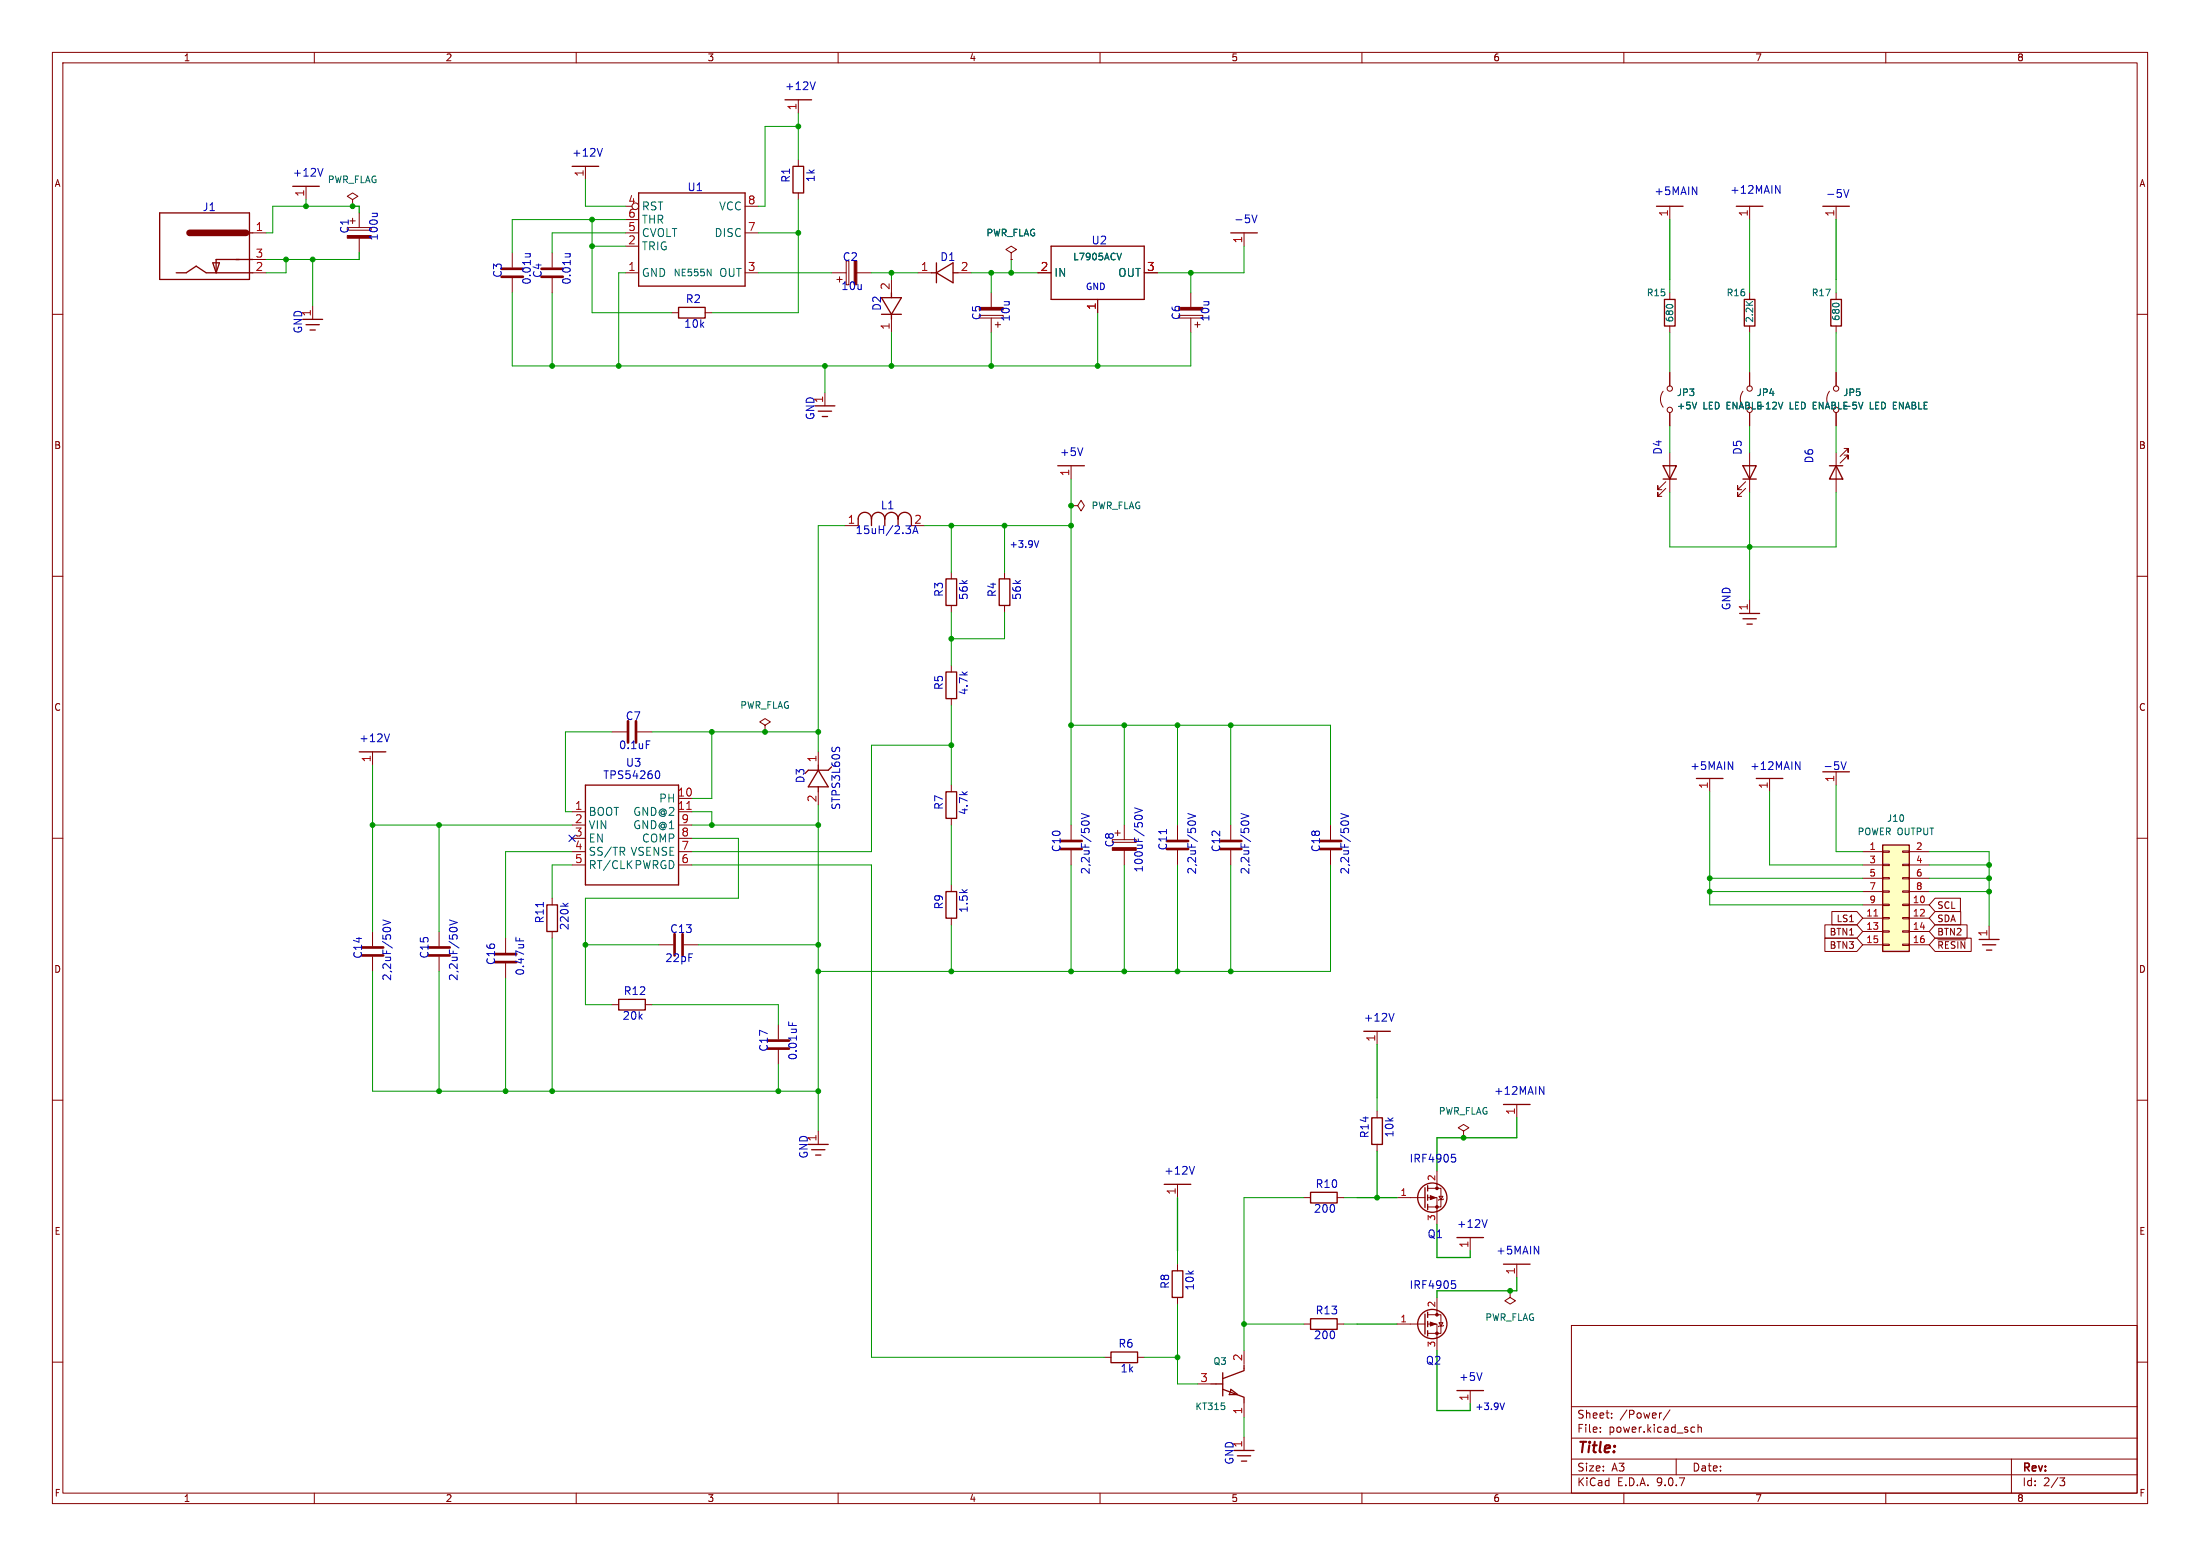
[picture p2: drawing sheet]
<svg xmlns="http://www.w3.org/2000/svg" width="420mm" height="297mm" viewBox="0 0 420 297" stroke-linecap="round" stroke-linejoin="round" font-family="sans-serif">
<g fill="none" stroke="#840000" stroke-width=".19">
<path d="M10 10h400v277h-400zM12 12h396v273h-396zM60 10v2M110 10v2M152.4 19.1v2.5M160 10v2M210 10v2M260 10v2M310 10v2M360 10v2M67.3 38.1l1-.6-1-.7-1 .7 1 .6v1.3M67.3 39.4h.1"/>
<path d="M152.4 30.5v1.3M152.4 36.8v1.3M318.8 39.4v2.5M334 39.4v2.5M48.3 52.1h2.5M48.3 44.5h2.5M48.3 49.5h2.5M59.7 58.4v2.6M66.3 43.4h4.6v.5h-4.6zM66.8 42.2h1M67.3 41.7v1M68.6 40.6v2.8"/>
<path d="M68.6 45.5v2.8M97.8 48.3v2.8M97.8 53.1v2.8M105.4 48.3v2.8M105.4 53.1v2.8M175.3 52.1h2.5M182.9 52.1h2.5M189.2 55.9v2.8M193 48.3l1.1-.7-1.1-.6-1 .6 1 .7v1.2M193 49.5h.1M198.1 52.1h2.6M209.5 57.2v2.5"/>
<path d="M218.4 52.1h2.6M227.3 55.9v2.8M237.5 44.5v2.5M10 60h2M157.5 74.9v2.6M186.9 60.2h4.6v.5h-4.6zM189.2 60.7v2.8M190 62h1M190.5 61.5v1M225 60.2h4.6v.5h-4.6zM227.3 60.7v2.8M228.1 62h1"/>
<path d="M228.6 61.5v1M408 60h2M204.5 96.5h1.2l.7-1 .6 1-.6 1-.7-1M204.5 96.5h.1M204.5 88.9v2.5M318 93.2l-1.5 1.5v-.7v.7h.7M318 91.9l-1.5 1.6v-.8v.8h.7M318.8 86.4v7.6M333.2 93.2l-1.5 1.5v-.7v.7h.8M333.2 91.9l-1.5 1.6v-.8v.8h.8M334 86.4v7.6M10 110h2"/>
<path d="M161.3 100.3h2.5M174 100.3h2.5M181.6 109.2v1.3M181.6 115.6v1.2M191.8 109.2v1.3M191.8 115.6v1.2M408 110h2M116.8 139.7h2.8M121.7 139.7h2.8M181.6 127v1.3M181.6 133.4v1.2M10 160h2"/>
<path d="M71.1 143.5v2.6M109.2 154.9h2.6M109.2 157.5h2.6M129.5 154.9h2.6M129.5 157.5h2.6M181.6 149.9v1.2M181.6 156.2v1.3M204.5 157.5v2.8M212.9 159h1M213.4 158.5v1M214.6 157.5v2.8M224.8 157.5v2.8"/>
<path d="M234.9 157.5v2.8M254 157.5v2.8M326.4 148.6v2.5M337.8 148.6v2.5M408 160h2M71.1 177.8v2.8M83.8 177.8v2.8M96.5 179.1v2.8M105.4 171.5v1.2M105.4 177.8v1.3M109.2 160h2.6M109.2 162.6h2.6"/>
<path d="M109.2 165.1h2.6M129.5 160h2.6M129.5 162.6h2.6M129.5 165.1h2.6M181.6 168.9v1.3M181.6 175.3v1.2M204.5 162.3v2.8M212.3 160.3h4.6v.5h-4.6zM214.6 162.3v2.8M224.8 162.3v2.8M234.9 162.3v2.8M254 162.3v2.8"/>
<path d="M379.7 176.8v2.5M71.1 182.6v2.8M83.8 182.6v2.8M96.5 183.9v2.8M125.7 180.3h2.8M130.6 180.3h2.7M262.9 196.9v2.5M10 210h2M156.2 215.9v2.5M262.9 212.1v1.3M262.9 218.4v1.3M279.4 215.9l1-.6-1-.7-1 .7 1 .6v1.3"/>
<path d="M279.4 217.2h.1M289.6 210.8v2.6M408 210h2M224.8 226.1v2.5M210.8 259.1h1.3M217.2 259.1h1.2M224.8 241.3v1.3M224.8 247.6v1.3M288.3 246.4v1.2l1 .7-1 .6-1-.6 1-.7M288.3 246.4h.1M289.6 241.3v2.5M300 253h108v32h-108z"/>
<path d="M10 260h2M280.7 265.4v2.6M300 278.5h108M300 274.5h108M300 268.5h108M305.5 273.2v.2M305.5 272.5v.1M307.7 270.5v.2M307.7 269.8v.1M317.2 269.7l-.3 .1M318.8 269.1l-1.3 1.9M320 278.5v3"/>
<path d="M323.1 272.4l.4 .1M323.5 273.3l-.4 .1M324.2 272.5l.2-.1 .3 .1 .1 .9M324.2 271.9v1.5M384 278.5v6.5M408 260h2M60 285v2M110 285v2M160 285v2M210 285v2M260 285v2M300 281.5h108"/>
<path d="M310 285v2M360 285v2M393.2 282.1h1l-.5 .6 .4 .1 .1 .5-.3 .3h-.5"/>
</g>
<g fill="none" stroke="#840000" stroke-width=".25">
<path d="M149.9 19.1h5M151.4 31.8h2v5h-2zM316.2 39.4h5.1M331.5 39.4h5M30.5 40.6h17.1v12.7h-17.1zM33.6 52.1h1.9l1.9-1.3 2 1.3h8.9M40.6 50.2h1.3l-.6 1.9zM47.6 44.5h.6M48.3 49.5h-7v2.6M177.8 52.1h1M178.8 52.1l3.1-1.9v3.8zM178.8 50.2v3.8"/>
<path d="M181.9 52.1h1M200.7 47h17.7v10.2h-17.7zM234.9 44.5h5.1M57.8 61h3.8M58.4 62h2.6M59.2 63h1M155.6 77.5h3.8M156.2 78.5h2.5M157 79.5h1M166.4 99.1a1.27 1.27 0 0 0-1.3-1.3 1.27 1.27 0 0 0-1.3 1.3v1.2M166.4 99.1a1.27 1.27 0 0 1 1.2-1.3 1.27 1.27 0 0 1 1.3 1.3M166.4 99.1v1.2"/>
<path d="M168.9 99.1a1.27 1.27 0 0 1 1.3-1.3 1.27 1.27 0 0 1 1.2 1.3M168.9 99.1v1.2M171.4 99.1a1.27 1.27 0 0 1 1.3-1.3 1.27 1.27 0 0 1 1.3 1.3M171.4 99.1v1.2M201.9 88.9h5.1M317.5 88.9h2.5l-1.2 2.5zM317.5 91.4h2.5M332.7 88.9h2.6l-1.3 2.5zM332.7 91.4h2.6M180.6 110.5h2v5.1h-2zM190.8 110.5h2v5.1h-2zM180.6 128.3h2v5.1h-2z"/>
<path d="M68.6 143.5h5.1M111.8 149.9h17.7v19h-17.7zM180.6 151.1h2v5.1h-2zM323.8 148.6h5.1M335.3 148.6h5.1M104.4 172.7h2v5.1h-2zM180.6 170.2h2v5.1h-2zM377.8 179.3h3.8M260.3 196.9h5.1M378.5 180.3h2.5M379.2 181.4h1M154.3 218.4h3.8"/>
<path d="M154.9 219.5h2.6M261.9 213.4h2v5h-2zM287 210.8h5.1M155.7 220.5h1M222.2 226.1h5.1M212.1 258.1h5.1v2h-5.1zM223.8 242.6h2v5h-2zM287 241.3h5.1M278.1 265.4h5.1"/>
</g>
<g fill="none" stroke="#840000" stroke-width=".51">
<path d="M95.8 52.8h4M95.8 51.3h4M103.4 52.8h4M103.4 51.3h4M119.9 137.7v4M121.4 137.7v4M128.8 178.3v4.1M130.3 178.3v4.1M202.4 160.5h4.1M202.4 162.1h4.1M222.8 160.5h4M222.8 162.1h4"/>
<path d="M232.9 160.5h4.1M232.9 162.1h4.1M252 160.5h4M252 162.1h4M69.1 180.8h4.1M69.1 182.4h4.1M81.8 180.8h4.1M81.8 182.4h4.1M94.5 182.1h4.1M94.5 183.6h4.1"/>
</g>
<g fill="#840000" stroke="#840000" stroke-width=".19">
<path d="M186.9 58.7h4.6v.5h-4.6z"/>
<path d="M225 58.7h4.6v.5h-4.6z"/>
<path d="M212.3 161.8h4.6v.5h-4.6z"/>
<path d="M66.3 45h4.6v.5h-4.6z"/>
</g>
<path d="M214.1 48.3l-.4 1.3M118.8 162.5l.5 .8M119.1 161.8l.2 .2-.2 .5" fill="none" stroke="#006464" stroke-width=".19"/>
<path d="M131.1 154.5h.9" fill="none" stroke="#a90000" stroke-width=".19"/>
<path d="M36.2 44.5h10.8" fill="none" stroke="#840000" stroke-width="1.3"/>
<path d="M359.4 161.3h5.1v20.3h-5.1z" fill="#ffffc2"/>
<g fill="none" stroke="#840000" stroke-width=".25">
<path d="M55.9 35.6h5.1M109.2 31.8h5.1M121.9 36.8h20.3v17.8h-20.3zM348 39.4h5.1M129.5 58.7h5.1v2h-5.1zM168.3 56.8h3.8l-1.9 3.2zM168.3 60h3.8M170.2 55.9v.9M170.2 60v1M317.8 57.2h2v5h-2zM333 57.2h2v5h-2zM349.5 57.2h2v5h-2z"/>
<path d="M349.2 88.9h2.6M350.5 88.9l1.3 2.5h-2.6zM332.1 117.1h3.8M332.7 118.1h2.6M333.5 119.1h1M156.2 146.1v.9M156.2 150.2v.9M156.2 147l1.9 3.2h-3.8zM158.7 146.4l-.6 .6h-3.8M348 147.3h5.1M359.4 161.3h5.1v20.3h-5.1zM118.1 190.8h5.1v2h-5.1z"/>
<path d="M250.2 227.6h5.1v2h-5.1zM272 226.7v3.8M272.5 226.3v1M272.5 228.1v1M272.5 229.9v1M278.1 236.2h5.1M250.2 251.7h5.1v2h-5.1zM272 250.8v3.8M272.5 250.4v1.1M272.5 252.2v1M272.5 254v1M231.2 264.2h2.2"/>
<path d="M233.4 265.2l4.1 1.5M233.4 262v4.4M234.6 266.2h1.6M234.9 265.2l1.3 .9M235 265.2l-.3 1M235.6 276.9h3.8M236.2 277.9h2.6M237 278.9h1M237.5 261.6l-4.1 1.5M237.5 260.5v1M237.5 266.8v.3M237.5 267.2v.6"/>
<circle cx="273.4" cy="228.6" r="2.79"/>
<circle cx="273.4" cy="252.7" r="2.79"/>
</g>
<g fill="none" stroke="#840000" stroke-width=".19">
<path d="M58.4 35.6v2.5M111.8 31.8v2.5M142.2 39.4h2.6M350.5 39.4v2.5M119.4 52.1h2.5M119.4 41.9h2.5M119.4 44.5h2.5M119.4 47h2.5M128.3 59.7h1.2M134.6 59.7h1.3M142.2 52.1h2.6M142.2 44.5h2.6"/>
<path d="M158.7 52.1h2.8M159.8 53.3h1M160.3 52.8v1M161.5 49.8h.6v4.6h-.6zM163.6 52.1h2.8M170.2 53.3v2.6M193 49.5h.1M198.1 52.1h2.6M209.5 57.2v2.5M218.4 52.1h2.6M318.8 55.9v1.3M334 55.9v1.3"/>
<path d="M350.5 55.9v1.3M170.2 61v2.5M317.5 74.7a2.53 2.53 0 0 0 0 3M318.8 62.2v1.3M318.8 71.1v2.6M318.8 78.7v2.6M332.7 74.7a2.53 2.53 0 0 0 0 3M334 62.2v1.3M334 71.1v2.6M334 78.7v2.6M349.2 74.7a2.53 2.53 0 0 0 0 3M350.5 62.2v1.3"/>
<path d="M350.5 71.1v2.6M350.5 78.7v2.6M350.5 86.4v7.6M352 85.6h.8v.8v-.8l-1.5 1.5M352 86.9h.8v.7v-.7l-1.5 1.5M334 114.6v2.5M146 138.4l1.1-.6-1.1-.6-1 .6 1 .6v1.3M146 139.7h.1M156.2 143.5v2.6M156.2 151.1v2.6M350.5 147.3v2.6M348.4 179.1h6.1l1.1 1.2-1.1 1.3h-6.1z"/>
<path d="M348.4 176.5h6.1l1.1 1.3-1.1 1.3h-6.1zM349.7 174h4.8l1.1 1.3-1.1 1.2h-4.8zM355.6 162.6h3.8M355.6 165.1h3.8M355.6 167.6h3.8M355.6 170.2h3.8M355.6 172.7h3.8M355.6 175.3h3.8M355.6 177.8h3.8M359.4 162.4h1.3v.3h-1.3zM359.4 165h1.3v.2h-1.3zM359.4 167.5h1.3v.3h-1.3z"/>
<path d="M359.4 170.1h1.3v.2h-1.3zM359.4 172.6h1.3v.2h-1.3zM359.4 175.1h1.3v.3h-1.3zM359.4 177.7h1.3v.2h-1.3zM363.2 162.4h1.3v.3h-1.3zM363.2 165h1.3v.2h-1.3zM363.2 167.5h1.3v.3h-1.3zM363.2 170.1h1.3v.2h-1.3zM363.2 172.6h1.3v.2h-1.3zM363.2 175.1h1.3v.3h-1.3zM363.2 177.7h1.3v.2h-1.3zM364.5 162.6h3.8"/>
<path d="M364.5 165.1h3.8M364.5 167.6h3.8M364.5 170.2h3.8M364.5 172.7h3.8M364.5 175.3h3.8M364.5 177.8h3.8M369.4 174h4.9v2.5h-4.9l-1.1-1.2zM369.4 171.4h4.9v2.6h-4.9l-1.1-1.3zM369.4 176.5h6.1v2.6h-6.1l-1.1-1.3zM369.4 179.1h6.9v2.5h-6.9l-1.1-1.3zM370 179.4h5.3M116.8 191.8h1.3"/>
<path d="M123.2 191.8h1.3M148.6 195.6v2.8M355.6 180.3h3.8M359.4 180.2h1.3v.3h-1.3zM363.2 180.2h1.3v.3h-1.3zM364.5 180.3h3.8M148.6 200.4v2.8M248.9 228.6h1.3M255.3 228.6h1.2M266.7 228.6h5.3M272.5 226.8h2.6v3.6h-2.6M272.5 228.6h1.8v5.1"/>
<path d="M274.3 223.5v3.3M274.7 228.3h.8l-.4 .7zM275.6 228.9l-1 .2M280.7 236.2v2.6M237.5 257.8v2.5M248.9 252.7h1.3M255.3 252.7h1.2M266.7 252.7h5.3M272.5 251h2.6v3.5h-2.6M272.5 252.7h1.8v5.1M274.3 247.6v3.4M274.7 252.5h.8l-.4 .6z"/>
<path d="M275.6 253l-1 .2M228.6 264.2h2.5M237.5 268v2.5M237.5 274.3v2.6"/>
<circle cx="121.3" cy="39.4" r=".63"/>
<circle cx="318.8" cy="78.2" r=".51"/>
<circle cx="318.8" cy="74.2" r=".51"/>
<circle cx="334" cy="74.2" r=".51"/>
<circle cx="350.5" cy="74.2" r=".51"/>
</g>
<path d="M357.7 174.8h.8" fill="none" stroke="#a90000" stroke-width=".19"/>
<path d="M146.6 198.6h4M146.6 200.2h4" fill="none" stroke="#840000" stroke-width=".51"/>
<g fill="#840000" stroke="#840000" stroke-width=".19">
<path d="M163.1 49.8h.5v4.6h-.5z"/>
<path d="M273 228.2l1.1 .4-1.1 .4z"/>
<path d="M273 252.3l1.1 .4-1.1 .4z"/>
<circle cx="274.3" cy="226.8" r=".25"/>
<circle cx="274.3" cy="230.4" r=".25"/>
<circle cx="274.3" cy="251" r=".25"/>
<circle cx="274.3" cy="254.5" r=".25"/>
</g>
<g fill="none" stroke="#006464" stroke-width=".19">
<path d="M135 51.4l.8 1.2v-1.2M214.1 48.3l-.4 1.3M323.9 76.8l-.4 1.2M340.4 76.8l-.5 1.2M354.8 76.8l.4 1.2 .5-1.2M228.5 267.8v1.3M228.7 268.3l.5 .8M229.2 267.8l-.7 .7M229.6 267.8h.7M230 267.8v1.3M230.6 267.8h.8l-.4 .5 .4 .1v.5l-.2 .2-.6-.2M231.9 269.1h.7"/>
<path d="M231.9 268.2l.4-.4v1.3M233.8 267.8h-.6l-.1 .6 .2-.1h.4l.1 .2v.4l-.2 .2-.5-.2"/>
</g>
<g fill="none" stroke="#009600" stroke-width=".19">
<path d="M58.4 38.1v1.3M67.3 39.4h-15.2v5.1h-1.3M111.8 34.3v5.1h7.6M152.4 24.1h-6.4v15.3h-1.2M152.4 21.6v8.9M152.4 38.1v21.6h-16.5M50.8 49.5h17.8M54.6 49.5v2.6h-3.8M59.7 49.5v8.9M97.8 55.9v14h129.5v-6.4M105.4 55.9v14M113 41.9v17.8h15.3"/>
<path d="M113 47h6.4M119.4 52.1h-1.3v17.8M119.4 44.5h-14v3.8M119.4 41.9h-21.6v6.4M144.8 52.1h13.9M144.8 44.5h7.6M166.4 52.1h8.9M170.2 52.1v1.2M185.4 52.1h12.7M189.2 52.1v3.8M193 49.5v2.6M209.5 59.7v10.2"/>
<path d="M227.3 52.1v3.8M237.5 47v5.1h-16.5M318.8 53.3v2.6M334 41.9v14M350.5 53.3v2.6M157.5 69.9v5M170.2 63.5v6.4M189.2 63.5v6.4M318.8 63.5v7.6M334 63.5v7.6M350.5 63.5v7.6M204.5 91.4v66.1"/>
<path d="M318.8 81.3v5.1M318.8 94v10.4h31.7v-10.4M334 81.3v5.1M334 94v20.6M350.5 81.3v5.1M161.3 100.3h-5.1v43.2M176.5 100.3h28M181.6 100.3v8.9M181.6 116.8v10.2M191.8 100.3v8.9M191.8 116.8v5.1h-10.2M116.8 139.7h-8.9v15.2h1.3"/>
<path d="M124.5 139.7h31.7M135.9 139.7v12.7h-3.8M181.6 134.6v15.3M204.5 138.4h49.5v19.1M214.6 138.4v19.1M224.8 138.4v19.1M234.9 138.4v19.1M71.1 157.5h38.1M71.1 146.1v31.7M83.8 157.5v20.3M132.1 157.5h24.1M132.1 154.9h3.8v2.6"/>
<path d="M156.2 153.7v62.2M181.6 157.5v11.4M181.6 142.2h-15.2v20.4h-34.3M326.4 151.1v21.6h29.2M337.8 151.1v14h17.8M350.5 149.9v12.7h5.1M105.4 179.1v29.2M109.2 165.1h-3.8v6.4M109.2 162.6h-12.7v16.5M132.1 165.1h34.3v94h44.4M132.1 160h8.9v11.5h-29.2v20.3h5M181.6 176.5v8.9"/>
<path d="M204.5 165.1v20.3M214.6 165.1v20.3M224.8 165.1v20.3M234.9 165.1v20.3M254 165.1v20.3h-97.8M326.4 167.6h29.2M326.4 170.2h29.2M368.3 162.6h11.4v14.2M368.3 167.6h11.4M368.3 165.1h11.4M368.3 170.2h11.4M71.1 185.4v22.9h85.1"/>
<path d="M83.8 185.4v22.9M96.5 186.7v21.6M111.8 180.3h13.9M124.5 191.8h24.1v3.8M133.3 180.3h22.9M148.6 203.2v5.1M262.9 209.6v2.5M224.8 238.8v2.5M248.9 228.6h-11.4v29.2M256.5 228.6h2.6M218.4 259.1h6.4M224.8 248.9v15.3h3.8"/>
<path d="M237.5 252.7h11.4M256.5 252.7h2.6M237.5 270.5v3.8"/>
</g>
<g fill="none" stroke="#009600" stroke-width=".25">
<path d="M67.3 39.4h1.3v1.2M68.6 48.3v1.2M318.8 41.9v11.4M350.5 41.9v11.4M262.9 199.4v10.2M262.9 219.7v8.9M289.6 213.4v3.8h-15.3v6.3M224.8 228.6v10.2M259.1 228.6h7.6M274.3 233.7v6.3h6.4v-1.2M259.1 252.7h7.6M274.3 257.8v11.4h6.4v-1.2"/>
<path d="M289.6 243.8v2.6h-15.3v1.2"/>
</g>
<path d="M108.6 159.4l1.2 1.2M109.8 159.4l-1.2 1.2" fill="none" stroke="#000084" stroke-width=".19"/>
<g fill="none" stroke="#0000c2" stroke-width=".19">
<path d="M155.6 15.6l-.5 1.5M61.7 32.1l-.5 1.5M115 28.3l-.5 1.5M323.1 35.7l.8 1.5v-1.5M339 35.4l.8 1.5v-1.5M352 36.2l.5 1.5 .5-1.5M71 40.7h1M71.9 40.7l.1 .2M100.3 48.4h.9M101.1 48.4l.1 .4M107.9 48.4h1M108.7 48.4l.2 .4"/>
<path d="M239 41l.5 1.5 .5-1.5M206.7 85.5l-.5 1.5M172.9 100.4h.9l-.5 .5M173.6 100.9l.2 .3v.4l-.2 .3M174.3 101.9l.5-1.5 .4 1.5M174.4 101.4h.7M198.3 103.2l-.4 1.3M74.4 140.1l-.5 1.5M123.4 141.4h.7M125.3 147.2l.2-.1a.79 .79 0 0 1 .5 .8 .79 .79 0 0 1-.5 .7l-.2-.1M158.9 142.6l-.1 .2M159.7 142.8l.2-.2 .3 .2"/>
<path d="M206.4 155.3l1.5 .5-1.5 .5M206.6 156.8l.4-.1 .8 .1M216.6 156a.93 .93 0 0 1 1.5 0M216.6 154.2l1.5 .5-1.5 .5M222.7 158.3v.9M226.8 155.3l1.4 .5-1.4 .5M226.9 156.8l.4-.1 .8 .1M236.9 155.3l1.5 .5-1.5 .5M237.1 156.8l.4-.1 .8 .1M256 155.3l1.5 .5-1.5 .5M256.1 156.8l.4-.1 .8 .1M329.9 145.4l.9 1.5v-1.5"/>
<path d="M342.8 145.4l.8 1.5v-1.5M351.5 145.4l.5 1.5 .4-1.5M73.1 175.6l1.5 .5-1.5 .5M73.2 177.1l.5-.1 .7 .1M85.8 175.6l1.5 .5-1.5 .5M85.9 177.1l.5-.1 .7 .1M98.5 178.9v.7M99.2 179.1v.5M103.7 172.2v.9M107.5 172.4l.5 .6M108.5 172.4l-.6 .4M150.6 195v.7"/>
<path d="M151.3 195.3v.4M266.1 193.4l-.5 1.5M293.9 207.4l.8 1.5v-1.5M228 222.6l-.5 1.5M277.1 220.3h.7M277.3 220.9h.3l.3 .3-.1 .5-.5 .1M283.9 232.8l-.5 1.5M292.9 237.9l.8 1.5v-1.5M277.1 244.5h.7M277.3 245h.3l.3 .3-.1 .5-.5 .1M282.9 262l-.5 1.5M287.2 267.8l-.4 1.3"/>
</g>
<g fill="#009600" stroke="#009600" stroke-width=".19">
<circle cx="204.5" cy="138.4" r=".46"/>
<circle cx="181.6" cy="142.2" r=".46"/>
<circle cx="234.9" cy="138.4" r=".46"/>
<circle cx="224.8" cy="138.4" r=".46"/>
<circle cx="214.6" cy="138.4" r=".46"/>
<circle cx="227.3" cy="52.1" r=".46"/>
<circle cx="204.5" cy="96.5" r=".46"/>
<circle cx="204.5" cy="100.3" r=".46"/>
<circle cx="181.6" cy="121.9" r=".46"/>
<circle cx="181.6" cy="100.3" r=".46"/>
<circle cx="191.8" cy="100.3" r=".46"/>
<circle cx="334" cy="104.4" r=".46"/>
<circle cx="209.5" cy="69.9" r=".46"/>
<circle cx="170.2" cy="52.1" r=".46"/>
<circle cx="170.2" cy="69.9" r=".46"/>
<circle cx="189.2" cy="69.9" r=".46"/>
<circle cx="193" cy="52.1" r=".46"/>
<circle cx="189.2" cy="52.1" r=".46"/>
<circle cx="146" cy="139.7" r=".46"/>
<circle cx="156.2" cy="139.7" r=".46"/>
<circle cx="148.6" cy="208.3" r=".46"/>
<circle cx="156.2" cy="208.3" r=".46"/>
<circle cx="181.6" cy="185.4" r=".46"/>
<circle cx="156.2" cy="157.5" r=".46"/>
<circle cx="156.2" cy="180.3" r=".46"/>
<circle cx="156.2" cy="185.4" r=".46"/>
<circle cx="152.4" cy="24.1" r=".46"/>
<circle cx="113" cy="47" r=".46"/>
<circle cx="152.4" cy="44.5" r=".46"/>
<circle cx="113" cy="41.9" r=".46"/>
<circle cx="157.5" cy="69.9" r=".46"/>
<circle cx="105.4" cy="69.9" r=".46"/>
<circle cx="118.1" cy="69.9" r=".46"/>
<circle cx="111.8" cy="180.3" r=".46"/>
<circle cx="135.9" cy="139.7" r=".46"/>
<circle cx="135.9" cy="157.5" r=".46"/>
<circle cx="58.4" cy="39.4" r=".46"/>
<circle cx="54.6" cy="49.5" r=".46"/>
<circle cx="67.3" cy="39.4" r=".46"/>
<circle cx="59.7" cy="49.5" r=".46"/>
<circle cx="71.1" cy="157.5" r=".46"/>
<circle cx="83.8" cy="157.5" r=".46"/>
<circle cx="105.4" cy="208.3" r=".46"/>
<circle cx="96.5" cy="208.3" r=".46"/>
<circle cx="83.8" cy="208.3" r=".46"/>
<circle cx="237.5" cy="252.7" r=".46"/>
<circle cx="224.8" cy="259.1" r=".46"/>
<circle cx="224.8" cy="185.4" r=".46"/>
<circle cx="204.5" cy="185.4" r=".46"/>
<circle cx="214.6" cy="185.4" r=".46"/>
<circle cx="234.9" cy="185.4" r=".46"/>
<circle cx="288.3" cy="246.4" r=".46"/>
<circle cx="279.4" cy="217.2" r=".46"/>
<circle cx="262.9" cy="228.6" r=".46"/>
<circle cx="379.7" cy="165.1" r=".46"/>
<circle cx="379.7" cy="167.6" r=".46"/>
<circle cx="379.7" cy="170.2" r=".46"/>
<circle cx="326.4" cy="170.2" r=".46"/>
<circle cx="326.4" cy="167.6" r=".46"/>
</g>
<text font-size="2.8" fill="#840000" x="301" y="277.9">Title:</text>
<g font-size="2.1" fill="#0000c2">
<text x="149.8" y="17.3">+12V</text>
<text x="109.1" y="30">+12V</text>
<text x="55.8" y="33.8">+12V</text>
<text x="150.9" y="35" transform="rotate(-90 150.9 35)">R1</text>
<text x="155.8" y="34.9" transform="rotate(-90 155.8 34.9)">1k</text>
<text x="38.6" y="40.4">J1</text>
<text x="131.2" y="36.6">U1</text>
<text x="315.7" y="37.3">+5MAIN</text>
<text x="330.2" y="37.1">+12MAIN</text>
<text x="348.5" y="37.9">-5V</text>
<text x="66.7" y="44.7" transform="rotate(-90 66.7 44.7)">C1</text>
<text x="72.4" y="46" transform="rotate(-90 72.4 46)">100u</text>
<text x="208.3" y="46.7">U2</text>
<text x="235.5" y="42.7">-5V</text>
<text x="95.9" y="53.1" transform="rotate(-90 95.9 53.1)">C3</text>
<text x="103.5" y="53.1" transform="rotate(-90 103.5 53.1)">C4</text>
<text x="160.8" y="49.9">C2</text>
<text x="179.4" y="49.9">D1</text>
<text x="101.6" y="54.4" transform="rotate(-90 101.6 54.4)">0.01u</text>
<text x="109.3" y="54.4" transform="rotate(-90 109.3 54.4)">0.01u</text>
<text x="130.8" y="57.9">R2</text>
<text x="160.5" y="55.7">10u</text>
<text x="168.3" y="59.4" transform="rotate(-90 168.3 59.4)">D2</text>
<text x="57.8" y="63.8" transform="rotate(-90 57.8 63.8)">GND</text>
<text x="59.4" y="60.5" transform="rotate(-90 59.4 60.5)">1</text>
<text x="130.5" y="62.9">10k</text>
<text x="187.3" y="61.2" transform="rotate(-90 187.3 61.2)">C5</text>
<text x="193.1" y="61.5" transform="rotate(-90 193.1 61.5)">10u</text>
<text x="225.4" y="61.2" transform="rotate(-90 225.4 61.2)">C6</text>
<text x="231.2" y="61.5" transform="rotate(-90 231.2 61.5)">10u</text>
<text x="157.2" y="77" transform="rotate(-90 157.2 77)">1</text>
<text x="155.6" y="80.3" transform="rotate(-90 155.6 80.3)">GND</text>
<text x="202.2" y="87.1">+5V</text>
<text x="317.3" y="86.9" transform="rotate(-90 317.3 86.9)">D4</text>
<text x="332.6" y="86.9" transform="rotate(-90 332.6 86.9)">D5</text>
<text x="346.3" y="88.5" transform="rotate(-90 346.3 88.5)">D6</text>
<text x="168.1" y="97.3">L1</text>
<text x="163.2" y="102.2">15uH/2.3A</text>
<text x="180.1" y="114" transform="rotate(-90 180.1 114)">R3</text>
<text x="185" y="114.6" transform="rotate(-90 185 114.6)">56k</text>
<text x="190.3" y="114.1" transform="rotate(-90 190.3 114.1)">R4</text>
<text x="195.2" y="114.6" transform="rotate(-90 195.2 114.6)">56k</text>
<text x="330.5" y="116.6" transform="rotate(-90 330.5 116.6)">GND</text>
<text x="180.1" y="131.8" transform="rotate(-90 180.1 131.8)">R5</text>
<text x="119.4" y="137.5">C7</text>
<text x="185" y="132.8" transform="rotate(-90 185 132.8)">4.7k</text>
<text x="68.5" y="141.8">+12V</text>
<text x="118.1" y="143.3">0.1uF</text>
<text x="115.1" y="149">TPS54260</text>
<text x="119.4" y="146.4">U3</text>
<text x="153.7" y="149.6" transform="rotate(-90 153.7 149.6)">D3</text>
<text x="322.6" y="147.1">+5MAIN</text>
<text x="334" y="147.1">+12MAIN</text>
<text x="348" y="147.1">-5V</text>
<text x="160.7" y="154.7" transform="rotate(-90 160.7 154.7)">STPS3L60S</text>
<text x="180.1" y="154.7" transform="rotate(-90 180.1 154.7)">R7</text>
<text x="185" y="155.7" transform="rotate(-90 185 155.7)">4.7k</text>
<text x="212.7" y="161.8" transform="rotate(-90 212.7 161.8)">C8</text>
<text x="202.6" y="162.8" transform="rotate(-90 202.6 162.8)">C10</text>
<text x="208.3" y="167" transform="rotate(-90 208.3 167)">2,2uF/50V</text>
<text x="218.5" y="166.6" transform="rotate(-90 218.5 166.6)">100uF/50V</text>
<text x="222.9" y="162.4" transform="rotate(-90 222.9 162.4)">C11</text>
<text x="228.6" y="167" transform="rotate(-90 228.6 167)">2,2uF/50V</text>
<text x="233" y="162.8" transform="rotate(-90 233 162.8)">C12</text>
<text x="238.8" y="167" transform="rotate(-90 238.8 167)">2,2uF/50V</text>
<text x="252.1" y="162.8" transform="rotate(-90 252.1 162.8)">C18</text>
<text x="257.8" y="167" transform="rotate(-90 257.8 167)">2,2uF/50V</text>
<text x="180.1" y="173.7" transform="rotate(-90 180.1 173.7)">R9</text>
<text x="103.9" y="176.4" transform="rotate(-90 103.9 176.4)">R11</text>
<text x="108.8" y="177.6" transform="rotate(-90 108.8 177.6)">220k</text>
<text x="127.8" y="178.2">C13</text>
<text x="185" y="174.3" transform="rotate(-90 185 174.3)">1.5k</text>
<text x="69.2" y="183.1" transform="rotate(-90 69.2 183.1)">C14</text>
<text x="81.9" y="183.1" transform="rotate(-90 81.9 183.1)">C15</text>
<text x="94.6" y="184.3" transform="rotate(-90 94.6 184.3)">C16</text>
<text x="126.9" y="183.9">22pF</text>
<text x="75" y="187.3" transform="rotate(-90 75 187.3)">2,2uF/50V</text>
<text x="87.7" y="187.3" transform="rotate(-90 87.7 187.3)">2,2uF/50V</text>
<text x="100.4" y="186.3" transform="rotate(-90 100.4 186.3)">0.47uF</text>
<text x="119" y="190">R12</text>
<text x="118.8" y="195">20k</text>
<text x="260.3" y="195.1">+12V</text>
<text x="146.7" y="200.9" transform="rotate(-90 146.7 200.9)">C17</text>
<text x="152.4" y="202.5" transform="rotate(-90 152.4 202.5)">0.01uF</text>
<text x="285.1" y="209.1">+12MAIN</text>
<text x="154.3" y="221.2" transform="rotate(-90 154.3 221.2)">GND</text>
<text x="156" y="218" transform="rotate(-90 156 218)">1</text>
<text x="261.4" y="217.4" transform="rotate(-90 261.4 217.4)">R14</text>
<text x="266.3" y="217.2" transform="rotate(-90 266.3 217.2)">10k</text>
<text x="269" y="222">IRF4905</text>
<text x="222.2" y="224.3">+12V</text>
<text x="251.1" y="226.8">R10</text>
<text x="250.7" y="231.8">200</text>
<text x="272.4" y="236.6">Q1</text>
<text x="278" y="234.5">+12V</text>
<text x="285.5" y="239.5">+5MAIN</text>
<text x="223.3" y="246.1" transform="rotate(-90 223.3 246.1)">R8</text>
<text x="228.2" y="246.4" transform="rotate(-90 228.2 246.4)">10k</text>
<text x="251.1" y="251">R13</text>
<text x="269" y="246.1">IRF4905</text>
<text x="213.4" y="257.3">R6</text>
<text x="250.7" y="255.9">200</text>
<text x="213.8" y="262.3">1k</text>
<text x="272.1" y="260.8">Q2</text>
<text x="278.4" y="263.7">+5V</text>
<text x="235.6" y="279.7" transform="rotate(-90 235.6 279.7)">GND</text>
<text x="237.2" y="276.4" transform="rotate(-90 237.2 276.4)">1</text>
</g>
<g font-size="2.1" fill="#a90000">
<text x="152.1" y="21.1" transform="rotate(-90 152.1 21.1)">1</text>
<text x="111.5" y="33.8" transform="rotate(-90 111.5 33.8)">1</text>
<text x="58.2" y="37.6" transform="rotate(-90 58.2 37.6)">1</text>
<text x="119.8" y="39.1">4</text>
<text x="119.8" y="41.7">6</text>
<text x="142.7" y="39.1">8</text>
<text x="318.5" y="41.4" transform="rotate(-90 318.5 41.4)">1</text>
<text x="333.8" y="41.4" transform="rotate(-90 333.8 41.4)">1</text>
<text x="350.3" y="41.4" transform="rotate(-90 350.3 41.4)">1</text>
<text x="48.7" y="44.2">1</text>
<text x="119.8" y="44.2">5</text>
<text x="119.8" y="46.7">2</text>
<text x="142.7" y="44.2">7</text>
<text x="237.2" y="46.5" transform="rotate(-90 237.2 46.5)">1</text>
<text x="48.7" y="49.3">3</text>
<text x="48.7" y="51.8">2</text>
<text x="119.8" y="51.8">1</text>
<text x="142.7" y="51.8">3</text>
<text x="175.7" y="51.8">1</text>
<text x="183.3" y="51.8">2</text>
<text x="198.6" y="51.8">2</text>
<text x="218.9" y="51.8">3</text>
<text x="169.9" y="55.4" transform="rotate(-90 169.9 55.4)">2</text>
<text x="209.3" y="59.2" transform="rotate(-90 209.3 59.2)">1</text>
<text x="169.9" y="63" transform="rotate(-90 169.9 63)">1</text>
<text x="204.2" y="91" transform="rotate(-90 204.2 91)">1</text>
<text x="161.8" y="100.1">1</text>
<text x="174.5" y="100.1">2</text>
<text x="333.8" y="116.6" transform="rotate(-90 333.8 116.6)">1</text>
<text x="70.9" y="145.6" transform="rotate(-90 70.9 145.6)">1</text>
<text x="156" y="145.6" transform="rotate(-90 156 145.6)">1</text>
<text x="350.3" y="149.4" transform="rotate(-90 350.3 149.4)">1</text>
<text x="109.7" y="154.7">1</text>
<text x="129.3" y="152.1">10</text>
<text x="129.3" y="154.7">11</text>
<text x="156" y="153.2" transform="rotate(-90 156 153.2)">2</text>
<text x="326.1" y="150.7" transform="rotate(-90 326.1 150.7)">1</text>
<text x="337.6" y="150.7" transform="rotate(-90 337.6 150.7)">1</text>
<text x="109.7" y="157.2">2</text>
<text x="109.7" y="159.8">3</text>
<text x="130" y="157.2">9</text>
<text x="130" y="159.8">8</text>
<text x="109.7" y="162.3">4</text>
<text x="109.7" y="164.8">5</text>
<text x="130" y="162.3">7</text>
<text x="130" y="164.8">6</text>
<text x="379.5" y="178.9" transform="rotate(-90 379.5 178.9)">1</text>
<text x="262.6" y="198.9" transform="rotate(-90 262.6 198.9)">1</text>
<text x="289.3" y="212.9" transform="rotate(-90 289.3 212.9)">1</text>
<text x="224.5" y="228.1" transform="rotate(-90 224.5 228.1)">1</text>
<text x="280.4" y="238.3" transform="rotate(-90 280.4 238.3)">1</text>
<text x="289.3" y="243.4" transform="rotate(-90 289.3 243.4)">1</text>
<text x="229.1" y="263.9">3</text>
<text x="237.2" y="259.9" transform="rotate(-90 237.2 259.9)">2</text>
<text x="280.4" y="267.5" transform="rotate(-90 280.4 267.5)">1</text>
<text x="237.2" y="270" transform="rotate(-90 237.2 270)">1</text>
</g>
<g font-size="2.1" fill="#006464">
<text x="122.4" y="40.4">RST</text>
<text x="137.2" y="40.4">VCC</text>
<text x="122.4" y="42.9">THR</text>
<text x="122.4" y="45.4">CVOLT</text>
<text x="122.4" y="48">TRIG</text>
<text x="136.4" y="45.4">DISC</text>
<text x="122.4" y="53.1">GND</text>
<text x="137.2" y="53.1">OUT</text>
<text x="201.2" y="53.1">IN</text>
<text x="213.4" y="53.1">OUT</text>
<text x="112.3" y="155.9">BOOT</text>
<text x="120.8" y="155.9">GND@2</text>
<text x="125.8" y="153.4">PH</text>
<text x="112.3" y="158.5">VIN</text>
<text x="112.3" y="161">EN</text>
<text x="120.8" y="158.5">GND@1</text>
<text x="122.5" y="161">COMP</text>
<text x="112.3" y="163.6">SS/TR</text>
<text x="112.3" y="166.1">RT/CLK PWRGD</text>
<text x="120.3" y="163.6">VSENSE</text>
</g>
<g font-size="2.1" fill="#840000">
<text x="301" y="273.7">File:</text>
<text x="301" y="271">Sheet:</text>
<text x="307.1" y="273.7">power.kicad_sch</text>
<text x="309.2" y="271">/Power/</text>
<text x="301" y="281.1">Size:</text>
<text x="307.6" y="281.1">A3</text>
<text x="323" y="281.1">Date:</text>
<text x="386" y="281.3">Rev:</text>
<text x="301" y="283.9">KiCad</text>
<text x="308.7" y="283.9">E.D.A.</text>
<text x="316.3" y="283.9">9.0.7</text>
<text x="386" y="283.9">Id:</text>
<text x="390.1" y="283.9">2/3</text>
</g>
<g font-size="1.8" fill="#840000">
<text x="35" y="11.9">1</text>
<text x="85" y="11.9">2</text>
<text x="135" y="11.9">3</text>
<text x="185" y="11.9">4</text>
<text x="235" y="11.9">5</text>
<text x="285" y="11.9">6</text>
<text x="335" y="11.9">7</text>
<text x="385" y="11.9">8</text>
<text x="10.3" y="35.9">A</text>
<text x="408.3" y="35.9">A</text>
<text x="10.3" y="85.9">B</text>
<text x="408.2" y="85.9">B</text>
<text x="10.3" y="135.9">C</text>
<text x="408.2" y="135.9">C</text>
<text x="369.7" y="173.7">SCL</text>
<text x="349.2" y="178.8">BTN1</text>
<text x="350.5" y="176.2">LS1</text>
<text x="369.7" y="176.2">SDA</text>
<text x="369.7" y="178.8">BTN2</text>
<text x="10.3" y="185.9">D</text>
<text x="349.2" y="181.3">BTN3</text>
<text x="369.7" y="181.3">~{RESIN}</text>
<text x="408.2" y="185.9">D</text>
<text x="10.3" y="235.9">E</text>
<text x="408.3" y="235.9">E</text>
<text x="10.3" y="285.9">F</text>
<text x="35" y="286.9">1</text>
<text x="85" y="286.9">2</text>
<text x="135" y="286.9">3</text>
<text x="185" y="286.9">4</text>
<text x="235" y="286.9">5</text>
<text x="285" y="286.9">6</text>
<text x="335" y="286.9">7</text>
<text x="385" y="286.9">8</text>
<text x="408.3" y="285.9">F</text>
</g>
<g font-size="1.8" fill="#006464">
<text x="62.5" y="35.2">PWR_FLAG</text>
<text x="188.2" y="45.3">PWR_FLAG</text>
<text x="128.5" y="52.9">NE555N</text>
<text x="204.8" y="49.9">L7905ACV</text>
<text x="314.3" y="56.7">R15</text>
<text x="329.5" y="56.7">R16</text>
<text x="345.8" y="56.7">R17</text>
<text x="319.6" y="61.6" transform="rotate(-90 319.6 61.6)">680</text>
<text x="334.9" y="61.7" transform="rotate(-90 334.9 61.7)">2.2K</text>
<text x="351.4" y="61.4" transform="rotate(-90 351.4 61.4)">680</text>
<text x="320" y="75.8">JP3</text>
<text x="335.3" y="75.8">JP4</text>
<text x="351.8" y="75.8">JP5</text>
<text x="320" y="78.3">+5V</text>
<text x="325.1" y="78.3">LED ENABLE</text>
<text x="335.3" y="78.3">+12V</text>
<text x="341.5" y="78.3">LED ENABLE</text>
<text x="351.8" y="78.3">-5V</text>
<text x="356.8" y="78.3">LED ENABLE</text>
<text x="208.3" y="97.4">PWR_FLAG</text>
<text x="141.2" y="135.5">PWR_FLAG</text>
<text x="354.5" y="159.6">POWER OUTPUT</text>
<text x="360.2" y="157.1">J10</text>
<text x="274.6" y="213">PWR_FLAG</text>
<text x="283.5" y="252.3">PWR_FLAG</text>
<text x="231.5" y="260.7">Q3</text>
</g>
<g font-size="1.8" fill="#0000c2">
<text x="192.6" y="104.8">+3.9V</text>
<text x="281.5" y="269.3">+3.9V</text>
</g>
<g font-size="1.8" fill="#a90000">
<text x="356.8" y="162.3">1</text>
<text x="356.8" y="164.8">3</text>
<text x="356.8" y="167.4">5</text>
<text x="365.7" y="162.3">2</text>
<text x="365.7" y="164.8">4</text>
<text x="365.7" y="167.4">6</text>
<text x="356.8" y="169.9">7</text>
<text x="356.8" y="172.5">9</text>
<text x="365.1" y="172.5">10</text>
<text x="365.7" y="169.9">8</text>
<text x="356.2" y="175">11</text>
<text x="356.2" y="177.5">13</text>
<text x="365.1" y="175">12</text>
<text x="365.1" y="177.5">14</text>
<text x="356.2" y="180.1">15</text>
<text x="365.1" y="180.1">16</text>
<text x="274.1" y="225.5" transform="rotate(-90 274.1 225.5)">2</text>
<text x="267.3" y="228.3">1</text>
<text x="274.1" y="233.1" transform="rotate(-90 274.1 233.1)">3</text>
<text x="274.1" y="249.6" transform="rotate(-90 274.1 249.6)">2</text>
<text x="267.3" y="252.5">1</text>
<text x="274.1" y="257.2" transform="rotate(-90 274.1 257.2)">3</text>
</g>
<text font-size="1.7" fill="#0000c2" x="207.2" y="55.7">GND</text>
</svg>
